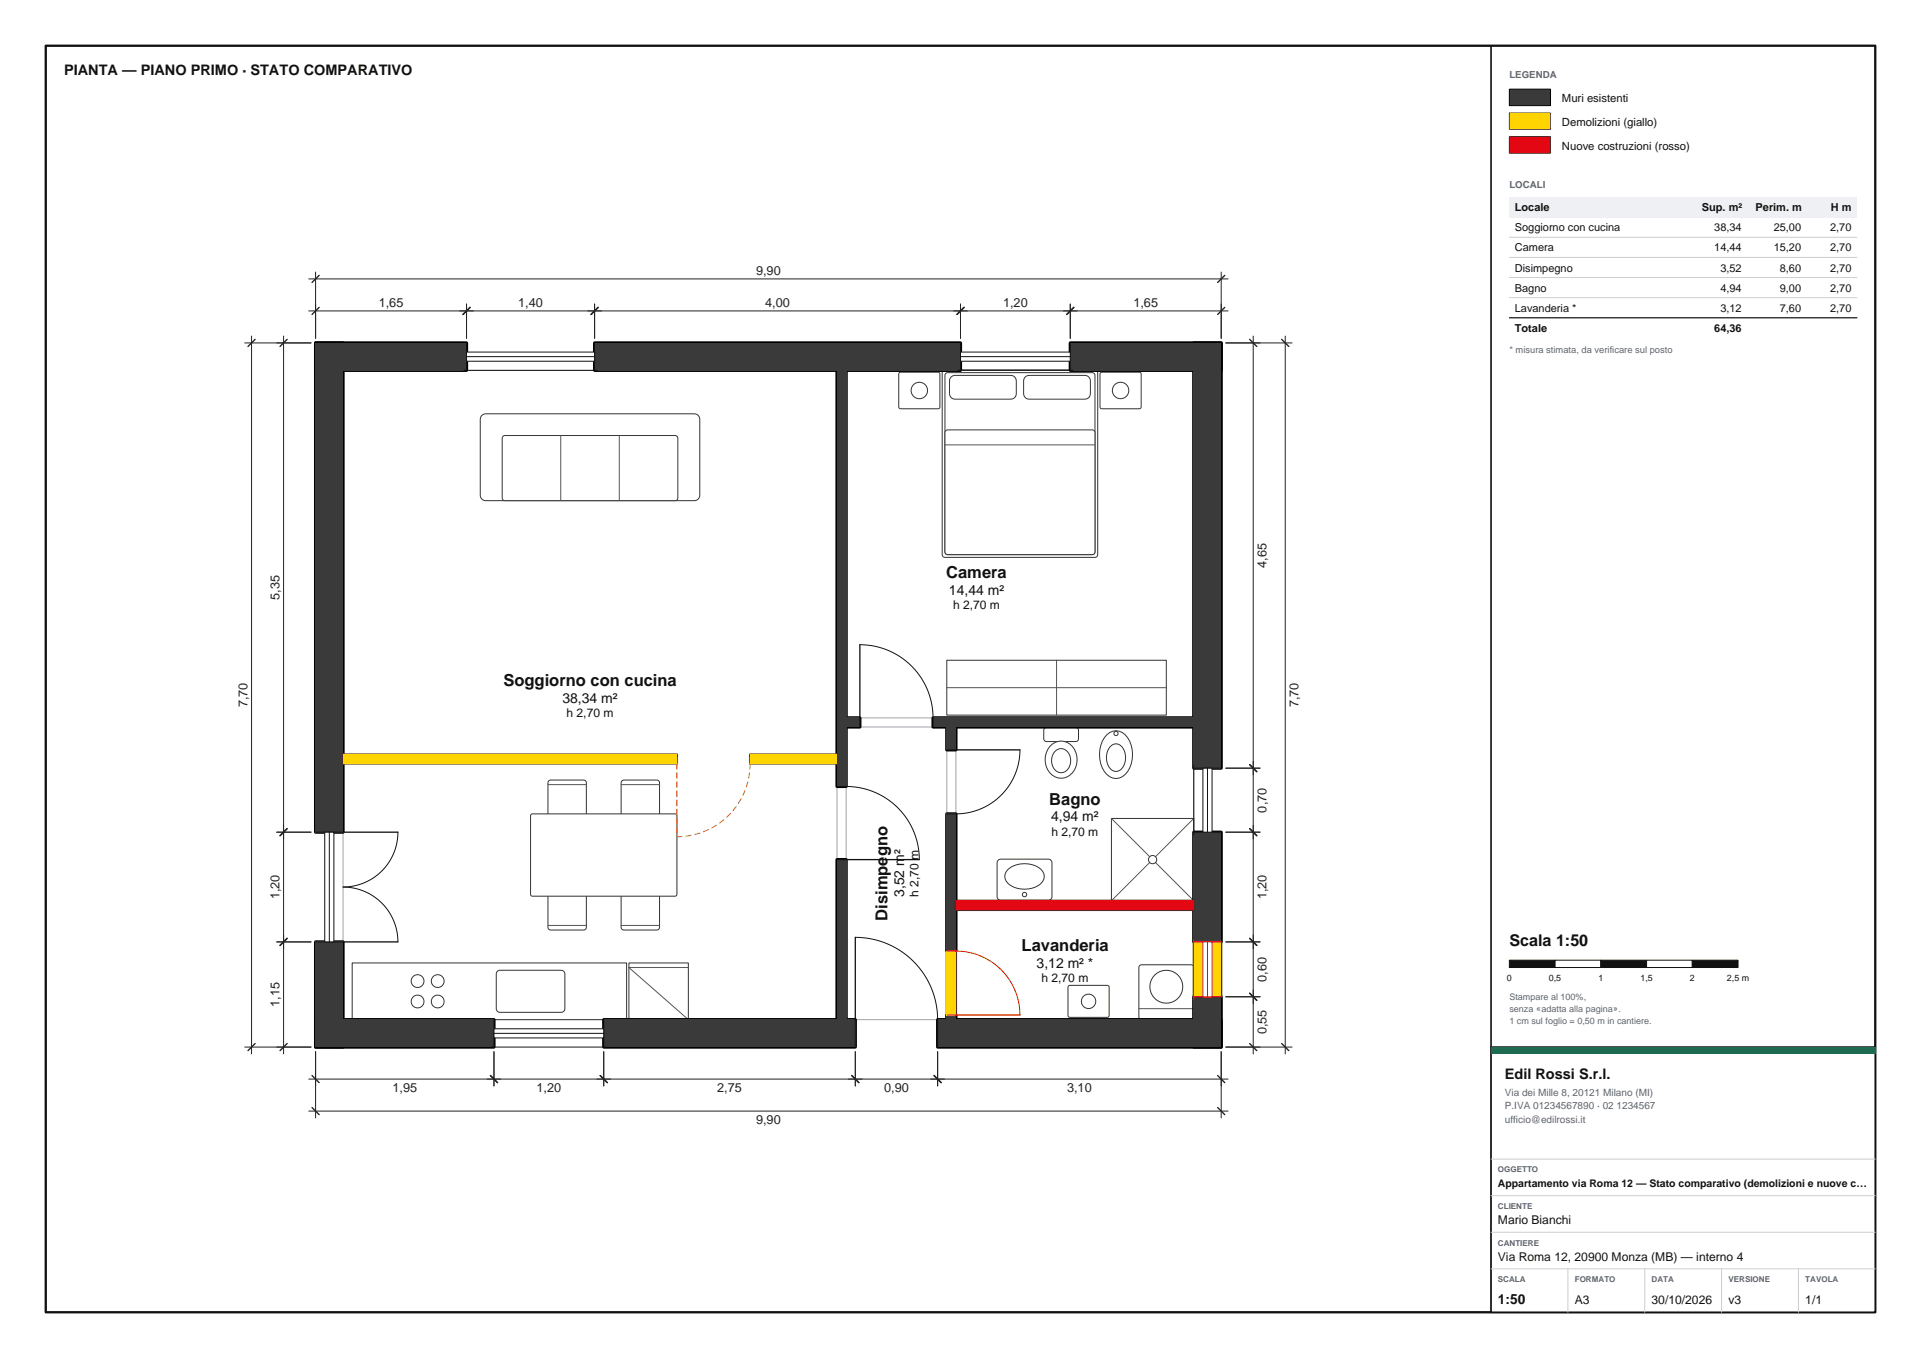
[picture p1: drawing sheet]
<svg xmlns="http://www.w3.org/2000/svg" width="420mm" height="297mm" viewBox="0 0 420 297" stroke-linecap="round" stroke-linejoin="round" font-family="sans-serif">
<path d="M10 10h400v277h-400z" fill="none" stroke="#111" stroke-width=".5"/>
<path d="M10 10h316v277h-316z" fill="none" stroke="#111" stroke-width=".25"/>
<path d="M75 81h108v142h-108zM185 81h76v76h-76zM185 159h22v64h-22zM209 159h52v38h-52zM209 199h52v24h-52z" fill="none" stroke="#9ca3af" stroke-width=".22"/>
<g fill="#fff" stroke="#333" stroke-width=".22">
<path d="M228.4 159.3l.4-.2h6.6l.4 .4v2.2l-.2 .3-.4 .2h-6.6l-.3-.3-.1-.3v-1.9z"/>
<path d="M229.5 163.3a3.3 3.3 0 0 1 3.3-1.1 3.3 3.3 0 0 1 2.4 2.4 4 4 0 0 1-3.2 5.6 4.1 4.1 0 0 1-2.9-6.3z"/>
<path d="M230.8 164.2a2.01 2.01 0 0 1 2.2-.2 2.01 2.01 0 0 1 1 1.8 2.4 2.4 0 0 1-2.4 3.1 2.9 2.9 0 0 1-.8-4.7z"/>
<path d="M242 160.7a2.82 2.82 0 0 1 4.6 .6 6.8 6.8 0 0 1-.6 8.1 2.82 2.82 0 0 1-4.6-.7 6.8 6.8 0 0 1 .6-8z"/>
<path d="M242.8 163.2a1.74 1.74 0 0 1 2.9 .8 3.5 3.5 0 0 1-1.3 4.7 2.26 2.26 0 0 1-2.4-2.4l-.1-.6a3.6 3.6 0 0 1 .9-2.5z"/>
<path d="M218.2 188.1l.6-.2 10.8 .1 .4 .7-.1 7.8-.7 .4-10.8-.1-.4-.7v-7.4z"/>
<path d="M220.4 190.1a5.6 5.6 0 0 1 7.6 .5 2.13 2.13 0 0 1-.9 3.1 5.6 5.6 0 0 1-7.1-1 1.97 1.97 0 0 1 .4-2.6z"/>
<path d="M243 179h18v18h-18z"/>
<circle cx="244" cy="160.4" r=".46"/>
<circle cx="224" cy="195.6" r=".48"/>
</g>
<path d="M243 179l18 18M261 179l-18 18" fill="none" stroke="#555" stroke-width=".22"/>
<g fill="#fff" stroke="#333" stroke-width=".22">
<path d="M249.2 211.2l.4-.2h10.8l.4 .2 .2 .4v10.8l-.2 .4-.4 .2h-10.8l-.4-.2-.2-.4v-10.8z"/>
<circle cx="252" cy="188" r=".9"/>
</g>
<path d="M249 220.6h12" fill="none" stroke="#555" stroke-width=".22"/>
<g fill="#fff" stroke="#333" stroke-width=".22">
<path d="M233.6 215.6l.3-.1 8.4 .1 .2 .3-.1 6.4-.3 .2-8.4-.1-.2-.3v-6.2z"/>
<path d="M206.2 81.1l.4-.2h32.8l.4 .2 .2 .4v39.8l-.2 .4-.4 .2h-32.8l-.4-.2-.2-.4v-39.8z"/>
<path d="M206.8 81.7l.4-.2h31.6l.4 .2 .2 .4v38.6l-.2 .4-.4 .2h-31.6l-.4-.2-.2-.4v-38.6z"/>
<path d="M208 82.5l.8-.4h12.5l.5 .4 .4 .5v3.4l-.4 .5-.8 .4h-12.5l-.7-.6-.2-.6v-2.8z"/>
<path d="M224.2 82.5l.8-.4h12.5l.5 .4 .4 .5v3.4l-.6 .7-.6 .2h-12.5l-.7-.6-.2-.6v-2.8z"/>
<path d="M206.8 94.2l.4-.2h31.6l.4 .2 .2 .4v26.1l-.2 .4-.4 .2h-31.6l-.4-.2-.2-.4v-26.1z"/>
<circle cx="255" cy="215.8" r="3.6"/>
<circle cx="238" cy="219" r="1.57"/>
</g>
<path d="M206.6 97.3h32.8" fill="none" stroke="#555" stroke-width=".22"/>
<g fill="#fff" stroke="#333" stroke-width=".22">
<path d="M196.6 81.5l.3-.1h8.2l.3 .1 .1 .3v7.2l-.1 .3-.3 .1h-8.2l-.3-.1-.1-.3v-7.2z"/>
<path d="M240.6 81.5l.3-.1h8.2l.3 .1 .1 .3v7.2l-.1 .3-.3 .1h-8.2l-.3-.1-.1-.3v-7.2z"/>
<path d="M207 144.4h48v12h-48z"/>
<circle cx="201" cy="85.4" r="1.8"/>
<circle cx="245" cy="85.4" r="1.8"/>
</g>
<path d="M207 150.4h48M231 144.4v12" fill="none" stroke="#555" stroke-width=".22"/>
<g fill="#fff" stroke="#333" stroke-width=".22">
<path d="M77 210.6h60v12.4h-60z"/>
<path d="M108.7 212.4l.6-.2 13.8 .1 .4 .7-.1 8-.7 .4-13.8-.1-.4-.7v-7.6z"/>
<path d="M137.5 210.6h13v12.4h-13z"/>
<circle cx="95.7" cy="219" r="1.4"/>
<circle cx="95.7" cy="214.6" r="1.4"/>
<circle cx="91.3" cy="219" r="1.4"/>
<circle cx="91.3" cy="214.6" r="1.4"/>
</g>
<path d="M150.5 211.6h-13l13 11.4" fill="none" stroke="#555" stroke-width=".22"/>
<path d="M120 170.8l.4-.2h7.2l.4 .2 .2 .4v7.2l-.2 .4-.4 .2h-7.2l-.4-.2-.2-.4v-7.2z" fill="#fff" stroke="#333" stroke-width=".22"/>
<path d="M119.8 171.6h8.4" fill="none" stroke="#555" stroke-width=".22"/>
<path d="M120 195.2l.4-.2h7.2l.4 .2 .2 .4v7.2l-.2 .4-.4 .2h-7.2l-.4-.2-.2-.4v-7.2z" fill="#fff" stroke="#333" stroke-width=".22"/>
<path d="M119.8 202.4h8.4" fill="none" stroke="#555" stroke-width=".22"/>
<path d="M136 170.8l.4-.2h7.2l.4 .2 .2 .4v7.2l-.2 .4-.4 .2h-7.2l-.4-.2-.2-.4v-7.2z" fill="#fff" stroke="#333" stroke-width=".22"/>
<path d="M135.8 171.6h8.4" fill="none" stroke="#555" stroke-width=".22"/>
<path d="M136 195.2l.4-.2h7.2l.4 .2 .2 .4v7.2l-.2 .4-.4 .2h-7.2l-.4-.2-.2-.4v-7.2z" fill="#fff" stroke="#333" stroke-width=".22"/>
<path d="M135.8 202.4h8.4" fill="none" stroke="#555" stroke-width=".22"/>
<g fill="#fff" stroke="#333" stroke-width=".22">
<path d="M116.1 178.1l.3-.1 31.4 .1 .2 .3-.1 17.4-.3 .2-31.4-.1-.2-.3v-17.2z"/>
<path d="M105.4 90.9l.8-.4h45.9l.5 .4 .4 .8v16.9l-.4 .5-.8 .4h-45.9l-.7-.6-.2-.6v-16.6z"/>
<path d="M110 95.4l.4-.2 37.4 .1 .3 .3 .1 .3v13.2l-.2 .2-.4 .2h-37.4l-.3-.3-.1-.3v-13z"/>
</g>
<path d="M122.6 95.2v14.3M135.4 95.2v14.3" fill="none" stroke="#555" stroke-width=".22"/>
<g fill="none" stroke="#000" stroke-width=".7">
<path d="M69 75h33v6h-33zM69 75h6v107h-6zM130 75h80v6h-80zM234 75h33v6h-33zM261 75h6v93h-6zM183 81h2v91h-2zM185 157h3v2h-3zM204 157h57v2h-57zM207 159h2v5h-2zM207 178h2v30h-2zM183 188h2v35h-2zM261 182h6v24h-6z"/>
<path d="M69 206h6v23h-6zM261 218h6v11h-6zM69 223h39v6h-39zM132 223h55v6h-55zM205 223h62v6h-62zM207 222h2v1h-2z"/>
</g>
<g fill="#3a3a3a">
<path d="M69 75h33v6h-33z"/>
<path d="M130 75h80v6h-80z"/>
<path d="M234 75h33v6h-33z"/>
<path d="M261 75h6v93h-6z"/>
<path d="M261 182h6v24h-6z"/>
<path d="M261 218h6v11h-6z"/>
<path d="M69 223h39v6h-39z"/>
<path d="M132 223h55v6h-55z"/>
<path d="M205 223h62v6h-62z"/>
<path d="M69 75h6v107h-6z"/>
<path d="M69 206h6v23h-6z"/>
<path d="M183 81h2v91h-2z"/>
<path d="M183 188h2v35h-2z"/>
<path d="M185 157h3v2h-3z"/>
<path d="M204 157h57v2h-57z"/>
<path d="M207 159h2v5h-2z"/>
<path d="M207 178h2v30h-2z"/>
<path d="M207 222h2v1h-2z"/>
</g>
<path d="M75 165h73v2h-73zM164 165h19v2h-19zM207 208h2v14h-2zM261 206h6v12h-6z" fill="none" stroke="#7a6400" stroke-width=".5"/>
<g fill="#ffd400">
<path d="M75 165h73v2h-73z"/>
<path d="M164 165h19v2h-19z"/>
<path d="M261 206h6v12h-6z"/>
<path d="M207 208h2v14h-2z"/>
</g>
<path d="M209 197h52v2h-52z" fill="none" stroke="#7a0008" stroke-width=".5"/>
<path d="M209 197h52v2h-52z" fill="#e30613"/>
<path d="M102 75v6M130 75v6" fill="none" stroke="#111" stroke-width=".22"/>
<path d="M102 77h28v2h-28z" fill="#fff" stroke="#111" stroke-width=".22"/>
<path d="M102 78h28M210 75v6M234 75v6M101.4 81h29.2" fill="none" stroke="#111" stroke-width=".22"/>
<path d="M210 77h24v2h-24z" fill="#fff" stroke="#111" stroke-width=".22"/>
<path d="M210 78h24M209.4 81h25.2M69 182h6M69 206h6" fill="none" stroke="#111" stroke-width=".22"/>
<path d="M71 182h2v24h-2z" fill="#fff" stroke="#111" stroke-width=".22"/>
<path d="M72 182v24M87 182a12 12 0 0 1-12 12 12 12 0 0 1 12 12M108 223v6M132 223v6" fill="none" stroke="#111" stroke-width=".22"/>
<path d="M75 182h12M75 206h12" fill="none" stroke="#111" stroke-width=".29"/>
<path d="M108 225h24v2h-24z" fill="#fff" stroke="#111" stroke-width=".22"/>
<path d="M261 168h6M261 182h6M187 205a18 18 0 0 1 18 18v6M107.4 229h25.2M108 226h24M187 223v6" fill="none" stroke="#111" stroke-width=".22"/>
<path d="M187 205v18" fill="none" stroke="#111" stroke-width=".29"/>
<path d="M263 168h2v14h-2z" fill="#fff" stroke="#111" stroke-width=".22"/>
<path d="M188 141a16.2 16.2 0 0 1 16 18M188 157v2M183 172a16.2 16.2 0 0 1 18 16M207 164h2M223 164a14 14 0 0 1-14 14h-2M261 167.4v15.2M264 168v14M183 188h2" fill="none" stroke="#111" stroke-width=".22"/>
<path d="M188 141v16M209 164h14M185 188h16" fill="none" stroke="#111" stroke-width=".29"/>
<path d="M148 167v-2M164 167v-2M164 167a16 16 0 0 1-16 16" fill="none" stroke="#b89600" stroke-width=".22" stroke-dasharray="1.2 .8"/>
<path d="M148 167v16" fill="none" stroke="#b89600" stroke-width=".29" stroke-dasharray="1.2 .8"/>
<path d="M207 208a14.5 14.5 0 0 1 12.9 5.2 14 14 0 0 1 3.1 8.8M261 206h6M261 218h6M207 222h2" fill="none" stroke="#e30613" stroke-width=".22"/>
<path d="M209 222h14" fill="none" stroke="#e30613" stroke-width=".29"/>
<path d="M263 206h2v12h-2z" fill="#fff" stroke="#e30613" stroke-width=".22"/>
<path d="M261 205.4v13.2M264 206v12" fill="none" stroke="#e30613" stroke-width=".22"/>
<g fill="none" stroke="#222" stroke-width=".22">
<path d="M69 59.5v14.5M267 59.5v14.5M53.5 75h14.5M55 73.5v157M62 73.5v157M67.5 68h201M67.5 61h201M102 66.5v7.5M130 66.5v7.5M210 66.5v7.5M234 66.5v7.5M268 75h14.5"/>
<path d="M274 73.5v157M281 73.5v157M268 168h7.5M60.5 182h7.5M268 182h7.5M60.5 206h7.5M268 206h7.5M268 218h7.5M53.5 229h14.5M67.5 236h201M69 230v14.5M108 230v7.5"/>
<path d="M132 230v7.5M187 230v7.5M205 230v7.5M267 230v14.5M268 229h14.5M67.5 243h201"/>
</g>
<g fill="none" stroke="#222" stroke-width=".3">
<path d="M55.8 74.2l-1.6 1.6M62.8 74.2l-1.6 1.6M69.8 67.2l-1.6 1.6M69.8 60.2l-1.6 1.6M102.8 67.2l-1.6 1.6M130.8 67.2l-1.6 1.6M210.8 67.2l-1.6 1.6M234.8 67.2l-1.6 1.6M267.8 67.2l-1.6 1.6M267.8 60.2l-1.6 1.6M273.2 74.2l1.6 1.6M280.2 74.2l1.6 1.6"/>
<path d="M273.2 167.2l1.6 1.6M62.8 181.2l-1.6 1.6M273.2 181.2l1.6 1.6M62.8 205.2l-1.6 1.6M273.2 205.2l1.6 1.6M273.2 217.2l1.6 1.6M55.8 228.2l-1.6 1.6M62.8 228.2l-1.6 1.6M68.2 235.2l1.6 1.6M107.2 235.2l1.6 1.6M131.2 235.2l1.6 1.6M186.2 235.2l1.6 1.6"/>
<path d="M204.2 235.2l1.6 1.6M266.2 235.2l1.6 1.6M273.2 228.2l1.6 1.6M280.2 228.2l1.6 1.6M68.2 242.2l1.6 1.6M266.2 242.2l1.6 1.6"/>
</g>
<path d="M330 19.5h9v3.6h-9z" fill="#3a3a3a" stroke="#000" stroke-width=".22"/>
<path d="M330 24.7h9v3.6h-9z" fill="#ffd400" stroke="#7a6400" stroke-width=".22"/>
<path d="M330 29.9h9v3.6h-9z" fill="#e30613" stroke="#7a0008" stroke-width=".22"/>
<path d="M330 43.1h76v4.4h-76z" fill="#eef0f3"/>
<path d="M330 51.9h76M330 56.3h76M330 60.7h76M330 65.1h76M330 69.5h76" fill="none" stroke="#c9ced6" stroke-width=".22"/>
<path d="M330 69.5h76" fill="none" stroke="#111" stroke-width=".25"/>
<path d="M330 210h10v1.6h-10z" fill="#111" stroke="#111" stroke-width=".22"/>
<path d="M340 210h10v1.6h-10z" fill="#fff" stroke="#111" stroke-width=".22"/>
<path d="M350 210h10v1.6h-10z" fill="#111" stroke="#111" stroke-width=".22"/>
<path d="M360 210h10v1.6h-10z" fill="#fff" stroke="#111" stroke-width=".22"/>
<path d="M370 210h10v1.6h-10z" fill="#111" stroke="#111" stroke-width=".22"/>
<path d="M326 10v219" fill="none" stroke="#111" stroke-width=".25"/>
<path d="M326 229h84v58h-84z" fill="#fff" stroke="#111" stroke-width=".35"/>
<path d="M326 229h84v1.4h-84z" fill="#1e6b52"/>
<path d="M326 253.5h84M326 261.5h84M326 269.5h84M326 277.5h84M342.8 277.5v9.5M359.6 277.5v9.5M376.4 277.5v9.5M393.2 277.5v9.5" fill="none" stroke="#c9ced6" stroke-width=".22"/>
<g font-size="3.6" fill="#111">
<text x="206.9" y="126.5">Camera</text>
<text x="110.1" y="150">Soggiorno con cucina</text>
<text x="229.4" y="176">Bagno</text>
<text x="194" y="201.3" transform="rotate(-90 194 201.3)">Disimpegno</text>
<text x="223.4" y="208">Lavanderia</text>
</g>
<text font-size="3.5" fill="#111" x="330" y="207">Scala 1:50</text>
<g font-size="3.2" fill="#111">
<text x="14" y="16.5">PIANTA — PIANO PRIMO · STATO COMPARATIVO</text>
<text x="329" y="236">Edil Rossi S.r.l.</text>
</g>
<g font-size="3.1" fill="#111">
<text x="207.5" y="130.2">14,44 m²</text>
<text x="123" y="153.7">38,34 m²</text>
<text x="229.8" y="179.7">4,94 m²</text>
<text x="197.7" y="196.2" transform="rotate(-90 197.7 196.2)">3,52 m²</text>
<text x="226.6" y="211.7">3,12 m² *</text>
</g>
<text font-size="3" fill="#111" x="327.5" y="285.2">1:50</text>
<g font-size="2.8" fill="#222">
<text x="165.3" y="60.1">9,90</text>
<text x="82.8" y="67.1">1,65</text>
<text x="113.3" y="67.1">1,40</text>
<text x="167.3" y="67.1">4,00</text>
<text x="219.3" y="67.1">1,20</text>
<text x="247.8" y="67.1">1,65</text>
<text x="276.9" y="124.2" transform="rotate(-90 276.9 124.2)">4,65</text>
<text x="61.1" y="131.2" transform="rotate(-90 61.1 131.2)">5,35</text>
<text x="54.1" y="154.7" transform="rotate(-90 54.1 154.7)">7,70</text>
<text x="283.9" y="154.7" transform="rotate(-90 283.9 154.7)">7,70</text>
<text x="276.9" y="177.7" transform="rotate(-90 276.9 177.7)">0,70</text>
<text x="61.1" y="196.7" transform="rotate(-90 61.1 196.7)">1,20</text>
<text x="276.9" y="196.7" transform="rotate(-90 276.9 196.7)">1,20</text>
<text x="276.9" y="214.7" transform="rotate(-90 276.9 214.7)">0,60</text>
<text x="61.1" y="220.2" transform="rotate(-90 61.1 220.2)">1,15</text>
<text x="276.9" y="226.2" transform="rotate(-90 276.9 226.2)">0,55</text>
<text x="85.8" y="238.9">1,95</text>
<text x="117.3" y="238.9">1,20</text>
<text x="156.8" y="238.9">2,75</text>
<text x="193.3" y="238.9">0,90</text>
<text x="233.3" y="238.9">3,10</text>
<text x="165.3" y="245.9">9,90</text>
</g>
<g font-size="2.6" fill="#111">
<text x="208.4" y="133.3">h 2,70 m</text>
<text x="123.9" y="156.8">h 2,70 m</text>
<text x="229.9" y="182.8">h 2,70 m</text>
<text x="200.8" y="196.1" transform="rotate(-90 200.8 196.1)">h 2,70 m</text>
<text x="227.7" y="214.8">h 2,70 m</text>
<text x="327.5" y="267.7">Mario Bianchi</text>
<text x="327.5" y="275.7">Via Roma 12, 20900 Monza (MB) — interno 4</text>
<text x="344.3" y="285.2">A3</text>
<text x="361.1" y="285.2">30/10/2026</text>
<text x="377.9" y="285.2">v3</text>
<text x="394.7" y="285.2">1/1</text>
</g>
<g font-size="2.5" fill="#111">
<text x="341.5" y="22.3">Muri esistenti</text>
<text x="341.5" y="27.5">Demolizioni (giallo)</text>
<text x="341.5" y="32.7">Nuove costruzioni (rosso)</text>
</g>
<g font-size="2.4" fill="#111">
<text x="331.2" y="46.2">Locale</text>
<text x="372.1" y="46.2">Sup. m²</text>
<text x="383.8" y="46.2">Perim. m</text>
<text x="400.3" y="46.2">H m</text>
<text x="331.2" y="50.6">Soggiorno con cucina</text>
<text x="374.8" y="50.6">38,34</text>
<text x="387.8" y="50.6">25,00</text>
<text x="400.1" y="50.6">2,70</text>
<text x="331.2" y="55">Camera</text>
<text x="331.2" y="59.4">Disimpegno</text>
<text x="374.8" y="55">14,44</text>
<text x="376.1" y="59.4">3,52</text>
<text x="387.8" y="55">15,20</text>
<text x="389.1" y="59.4">8,60</text>
<text x="400.1" y="55">2,70</text>
<text x="400.1" y="59.4">2,70</text>
<text x="331.2" y="63.8">Bagno</text>
<text x="376.1" y="63.8">4,94</text>
<text x="389.1" y="63.8">9,00</text>
<text x="400.1" y="63.8">2,70</text>
<text x="331.2" y="68.2">Lavanderia *</text>
<text x="376.1" y="68.2">3,12</text>
<text x="389.1" y="68.2">7,60</text>
<text x="400.1" y="68.2">2,70</text>
<text x="331.2" y="72.6">Totale</text>
<text x="374.8" y="72.6">64,36</text>
</g>
<text font-size="2.3" fill="#111" x="327.5" y="259.7">Appartamento via Roma 12 — Stato comparativo (demolizioni e nuove c…</text>
<g font-size="2.2" fill="#5b6472">
<text x="329" y="239.6">Via dei Mille 8, 20121 Milano (MI)</text>
<text x="329" y="242.6">P.IVA 01234567890 · 02 1234567</text>
<text x="329" y="245.6">ufficio@edilrossi.it</text>
</g>
<g font-size="2.1" fill="#5b6472">
<text x="330" y="17">LEGENDA</text>
<text x="330" y="41.1">LOCALI</text>
</g>
<g font-size="2" fill="#5b6472">
<text x="330" y="77.1">* misura stimata, da verificare sul posto</text>
<text x="330" y="218.6">Stampare al 100%,</text>
<text x="330" y="221.3">senza «adatta alla pagina».</text>
<text x="330" y="224">1 cm sul foglio = 0,50 m in cantiere.</text>
</g>
<g font-size="1.9" fill="#111">
<text x="329.5" y="214.6">0</text>
<text x="338.7" y="214.6">0,5</text>
<text x="349.5" y="214.6">1</text>
<text x="358.7" y="214.6">1,5</text>
<text x="369.5" y="214.6">2</text>
<text x="377.6" y="214.6">2,5 m</text>
</g>
<g font-size="1.8" fill="#5b6472">
<text x="327.5" y="256.4">OGGETTO</text>
<text x="327.5" y="264.4">CLIENTE</text>
<text x="327.5" y="272.4">CANTIERE</text>
<text x="327.5" y="280.4">SCALA</text>
<text x="344.3" y="280.4">FORMATO</text>
<text x="361.1" y="280.4">DATA</text>
<text x="377.9" y="280.4">VERSIONE</text>
<text x="394.7" y="280.4">TAVOLA</text>
</g>
</svg>
